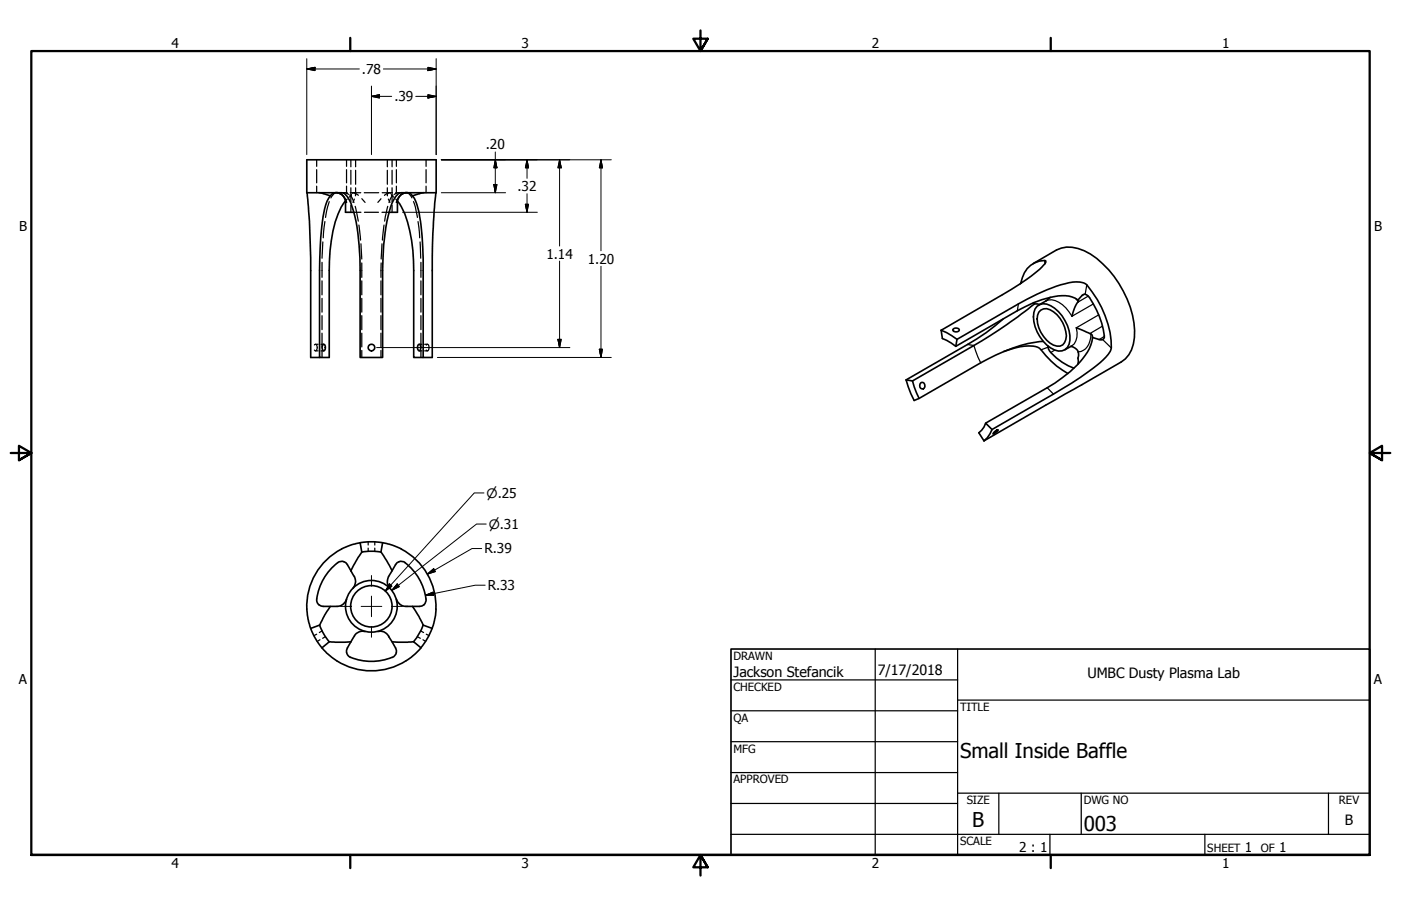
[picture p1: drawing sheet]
<svg xmlns="http://www.w3.org/2000/svg" width="432mm" height="279mm" viewBox="0 0 432 279" stroke-linecap="round" stroke-linejoin="round" font-family="sans-serif">
<!-- layer: Visible (ANSI) -->
<g fill="none" stroke="#000" stroke-width=".51">
<path d="M94.6 49.3h39.8v10.1h-10.7a2.83 2.83 0 0 0-2.4 2.2 41.1 41.1 0 0 0-3.1 14.1l-.3 7.7v26.8h-6.9v-26.8a58.7 58.7 0 0 0-2.9-20.8 4.7 4.7 0 0 0-2.8-3.2h-10.7zM94.6 59.4l.8 8.9 .4 11.3v30.6h2.7M103.9 59.4l.6 .2a3.6 3.6 0 0 1 2.3 2.8M103.9 59.4h-.2a2.23 2.23 0 0 0-1.9 1l-3.5-1M103.9 59.4a3 3 0 0 1 2.6 3v3.1h2.5M125.1 59.4l-.6 .2a3.6 3.6 0 0 0-2.3 2.8M125.5 59.4l1.1 .4 .5 .6 3.6-1M125.5 59.4a3 3 0 0 0-3 3v3.1h-2.6M134.4 59.4l-.6 5.8-.5 10.5-.1 34.5h-2.8v-26.8a71.1 71.1 0 0 0-1.9-20.2l-.8-2-.6-.8M101.8 60.4a19.8 19.8 0 0 0-2.6 9.4l-.5 6.7-.2 6.9v26.8h3v-26.8a39.6 39.6 0 0 1 4.3-20.5l.6-.9M122.5 62a19.8 19.8 0 0 1 3.8 9.2 53.2 53.2 0 0 1 1.2 12.2v26.8h2.9M309.1 98.4l-1.2 1a55.9 55.9 0 0 1-9.7 6.8l-18.9 11"/>
<path d="M314.6 87.4a7.7 7.7 0 0 1 7.3-7.1l.4 .2a7.7 7.7 0 0 1-3.5 3.9l-7.1 4.9-21.6 12.6M318.5 81.3l7.1-4.2a10.5 10.5 0 0 1 10.5 1.3 31.5 31.5 0 0 1 13.6 23.5 10.2 10.2 0 0 1-4.1 9.7l-42.3 24.4M318.5 93.3l.3 .4 1.6 .2M318.8 93.7l-4 3.1a132.5 132.5 0 0 1-14.6 9.8l-19 10.9M319.7 94.4a3.4 3.4 0 0 1 4.1-.1 12.3 12.3 0 0 1 6 10.7 3.2 3.2 0 0 1-4.7 2.9 11.8 11.8 0 0 1-6.5-11.5l.4-1.2zM320.2 96.3a2.9 2.9 0 0 1 4.5-.2 9.4 9.4 0 0 1 3.8 8.6 2.44 2.44 0 0 1-3.8 1.7 9.4 9.4 0 0 1-4.9-9.2zM323.7 91.7l-1.4 1.1-2.1 1.2M330.4 97.5a13.4 13.4 0 0 1 2-4.8l-.2-.2 1.3-1.4a1.38 1.38 0 0 1 2.3 .7 26.6 26.6 0 0 1 4.6 12.3 1.09 1.09 0 0 1-1.6 .6l-2.1-.6M332.2 92.5a9.9 9.9 0 0 0-8.4-.8 36.5 36.5 0 0 0-10.2 4.1l-19 11M99.6 106.2a1.05 1.05 0 0 1 .8 1 1.05 1.05 0 0 1-.6 1l-.5-1zM128.8 106.4l.4-.2a1.38 1.38 0 0 1 0 2l-.5-.6zM279.3 117.2l1.9 .3"/>
<path d="M281.2 117.5l2.1 5.4M283.7 118.2a.92 .92 0 0 1 1.3 .1 .92 .92 0 0 1-.1 1.3 .92 .92 0 0 1-1.3-.1 .92 .92 0 0 1 .1-1.3zM290.1 101.9l1.6 .7 3.3 2M290.1 101.9l.3 2.5 1.4 .6 2.8 1.8M293.9 101.3l.7-.1 .8 .1a.46 .46 0 0 1 .3 .5 .46 .46 0 0 1-.3 .4l-.8 .2-.7-.2-.3-.5zM295 104.6l18.9-10.9a52.9 52.9 0 0 1 16.7-6.7 4.9 4.9 0 0 1 6 3 27.8 27.8 0 0 1 5.8 17.8 19.5 19.5 0 0 1-6.7 6.6l-5.4 3.8-5.6 3.3-18.9 11M295 104.6l-.4 2.2M309.4 108.4l1.7-.6a11.7 11.7 0 0 1 9.3-.4l.5 .5a27 27 0 0 0 8.2 7.3M321.6 105.3a44.3 44.3 0 0 0-19.3 6.6l-19 11-1.6 .6-1-2.1-1.4-4.2M323 106.7v.4a5.4 5.4 0 0 0 2.6 3.3l1.7 1.3 3.7 1.8M330 106.8a2.54 2.54 0 0 1 2.2 3.6v1.9M330.3 106.7l-2.1 1.2"/>
<path d="M331.7 101.1l4.2 1.8a1.02 1.02 0 0 1 .8 1.2M336.7 104.1a15 15 0 0 1-4.8 8.5 48.1 48.1 0 0 1-9.1 7l-19 10.9 2 2M303.8 130.5l-.5 1.2-1.6 1.8 1.6 2.5M305.8 132.5l-1.5 2.5-1 1M306.6 133.1l1.1-.5-1.6 1.3zM105.3 169.3a19.9 19.9 0 0 0-9.5 24.5M108.1 176l1.3 2.3a2.99 2.99 0 0 1-.6 3.1M108.1 176l-1-1.9a2.26 2.26 0 0 0-3.9 .1 17 17 0 0 0-5.6 10.5M111 167.4l-2.9 .7-2.8 1.2M111 167.4l.5 2.9-1.1 1.5-2.3 4.2M111 167.4a19.9 19.9 0 0 1 6.9 0M111.5 170.2a17 17 0 0 1 5.9 0"/>
<path d="M117.9 167.4l2.9 .7 2.9 1.2M117.9 167.4l-.5 2.8 1.7 2.5 1.7 3.3M123 173.2l-.6 .3-.5 .6-2.3 4.2a2.99 2.99 0 0 0 .6 3.1M123 173.2h1.2l.7 .3M123.7 169.3a20.1 20.1 0 0 1 9.5 24.5l-2.8-1M124.8 173.5a17 17 0 0 1 6.5 11.2M95.8 193.8a19.9 19.9 0 0 0 3.4 6M97.6 184.7l.1 .8 .6 1M98.5 192.8l-2.7 1M98.5 192.8a17 17 0 0 0 2.9 5.1M101.8 187l-1.7 2.7-1.6 3.1M106.8 184.8a3.2 3.2 0 0 1-3.3 2.2h-3.9l-1.3-.5"/>
<path d="M108.1 197.9h-6.6l-2.2 1.9M108.1 197.9l-1 1.9-.3 1.4M112.5 194.8a3.1 3.1 0 0 0-3.5 1.7l-.9 1.4M116.5 194.8a3 3 0 0 1 3.5 1.7l1.9 3.3 .3 1.4M120.8 197.9h6.7l2.2 1.9a19.9 19.9 0 0 1-30.4 0M122.2 184.8a3.2 3.2 0 0 0 3.3 2.2h3.8l1.4-.5M127.1 187l2.1 3.2 1.2 2.6M130.4 192.8a17 17 0 0 1-2.9 5.1M131.3 184.7l-.2 1.2-.5 .6M133.2 193.8a19.9 19.9 0 0 1-3.5 6M106.8 201.3l.3 .7a10.3 10.3 0 0 0 6.3 1.9l4.3-.3 3.2-.9M122.1 201.3l-.5 1-.7 .4"/>
<circle cx="114.5" cy="107.2" r="1.03"/>
<circle cx="114.5" cy="187" r="6.4"/>
<circle cx="114.5" cy="187" r="8"/>
</g>
<!-- layer: Hidden (ANSI) -->
<g fill="none" stroke="#000" stroke-width=".38">
<path d="M97.6 49.3v2M97.6 52.3v4.1M97.6 57.4v2M103.8 59.4a2.24 2.24 0 0 0-1.8 1.6M105.3 59.4h.2M105.7 59.4h1.3M106 59.4l.4 .1M106.7 59.6l.4 .1M106.8 57.4v2.2M106.8 49.3v2M106.8 52.3v4.1M106.9 59.6l.2 .1"/>
<path d="M107.1 59.7l.3 .2M107.9 59.4h3.3M108.1 49.3v2.1M108.1 52.5v4.3M108.1 57.9v4.3M109 59.4l-.4 .2M109.6 49.3v2.1M109.6 52.5v4.3M109.6 57.9v2.2M112.3 59.4h4.4M117.8 59.4h3.2M119.4 49.3v2.1"/>
<path d="M119.4 52.5v4.3M119.4 57.9v2.2M119.9 59.4l.4 .2M120.8 49.3v2.1M120.8 52.5v4.3M120.8 57.9v4.3M121.9 59.7l-.4 .2M122 59.4h1.3M122 59.6l-.1 .1M122.2 57.4l-.1 2.2M122.2 49.3v2M122.2 52.3v4.1"/>
<path d="M122.2 59.6l-.3 .1M123 59.4l-.4 .1M123.4 59.4h.3M125.2 59.4a2.06 2.06 0 0 1 1.7 1.6M131.3 49.3v2M131.3 52.3v4.1M131.3 57.4v2M99.5 74.6l-.2 5M100.1 68.3l-.5 5M101.5 62.2l-1.2 4.9M107 61.4l-.6 .6M107.8 60.1l.3 .3"/>
<path d="M108.1 60.4l1 2.1M108.1 60.4l-.5 .4M108.1 63.3v2.2M108.3 60l-.2 .4M109 65.5h2.3M109.2 61.4l-.4 1M109.5 63.6l.9 4.6M110.4 60.3l-1.2-.9 .3 .4v.6M110.6 69.4l.5 4.6M111.3 75.2l.2 4.7M111.5 61.3l1 1.1M112.3 65.5h4.3"/>
<path d="M117.4 61.3l-.9 1.1M117.7 75.2l-.2 4.7M117.7 65.5h2.2M118.4 69.4l-.5 4.6M118.5 60.3l1.3-.9-.4 1M119.5 63.6l-.9 4.6M119.7 61.4l.5 1M120.6 60l.2 .4 .4-.3M120.8 63.3v2.2M121.4 60.8l-.6-.4-.9 2.1M122 61.4l.5 .6M127.4 62.2l.6 1.6 .7 3.3"/>
<path d="M128.8 68.3l.5 5M129.5 74.6l.2 5M99.3 80.9v4.6M99.3 86.6v4.3M99.3 92v4.3M99.3 97.3v4.4M111.5 81.1v4.4M111.5 86.6v4.3M111.5 92v4.3M111.5 97.3v4.4M117.4 86.6v4.3M117.4 92v4.3"/>
<path d="M117.4 97.3v4.4M117.5 81.1l-.1 4.4M129.7 80.9v4.6M129.7 86.6v4.3M129.7 92v4.3M129.7 97.3v4.4M96.9 106.4l.1-.2a.98 .98 0 0 1 .8 1 .98 .98 0 0 1-.8 .9l-.1-.2M97.2 108.2h.8M97.2 106.2h.8M98.9 108.2h.9M98.9 106.2h.9M99.3 102.7v4.3"/>
<path d="M99.3 108.1v2.1M111.5 102.7v4.3M111.5 108.1v2.1M117.4 102.7v4.3M117.4 108.1v2.1M129.2 108.2h.8M129.2 106.2h.8M129.7 102.7v4.3M129.7 108.1v2.1M130.9 108.2h.9M130.9 106.2h.9M131.4 106.4l.4-.2a1.38 1.38 0 0 1 0 2l-.4-.3"/>
<path d="M113.5 167.1v1M113.5 169v1M115.5 167.1v1M115.5 169v1M97.6 195.6l-.8 .4M98.6 197.3l-.8 .5M99.3 194.6l-.9 .5M100.3 196.3l-.9 .5M128.7 196.3l.8 .5M129.7 194.6l.9 .5M130.4 197.3l.8 .5M131.4 195.6l.8 .4"/>
</g>
<!-- layer: Visible Narrow (ANSI) -->
<g fill="none" stroke="#000" stroke-width=".38">
<path d="M313.9 93.7l-.3 2.1M321.9 80.3l.2 1M322.3 92.8a5.4 5.4 0 0 1 6.2 2.2l1.9 2.5 6.6-3.8M331.5 92l.8 1M334.2 90.7l-.7 .4M335 87.8l-.5 2.9M335.4 91.3l-3.2 1.9M338.6 97.1l-6.9 4a5.2 5.2 0 0 1-1.4 5.6M298.2 106.2l2 .4 2.1 5.3M322.8 119.6l1.9 1.9M323 107.1l-2.1 .8M325.1 107.9l-1.3 .8"/>
<path d="M336.2 103a5.4 5.4 0 0 1-3 5.4l-.9 .1M339.8 100.6l-3.9 2.3M339.9 104.7l2.6 2.6M340.4 103.8l-1.6 .9"/>
</g>
<!-- layer: Border (ANSI) -->
<path d="M107.9 11.7v4M215.9 9.4v6.3l-2.2-3.8h4.4l-2.2 3.8 2.2-3.8M323.8 11.7v4M3.3 139.7h6.4l-3.9-2.2v4.4l3.9-2.2-3.9 2.2M428.5 139.7h-6.4l3.9-2.2v4.4l-3.9-2.2 3.9 2.2M9.7 263.7v-248h412.4v248h-412.4h412.4M107.9 263.7v4M218.1 267.5l-2.2-3.8 2.2 3.8h-4.4l2.2-3.8v6.3M323.8 263.7v4" fill="none" stroke="#000" stroke-width=".7"/>
<!-- layer: Title (ANSI) -->
<g fill="none" stroke="#000" stroke-width=".38">
<path d="M225.3 209.7h69.8M225.3 219.2h69.8M269.7 200.2v63.5M295.1 215.9h127M295.1 200.2v63.5M225.3 228.7h69.8M225.3 238.3h69.8M225.3 257.3h196.8M225.3 247.8h69.8M295.1 244.6h127M307.8 244.6v12.7M323.6 257.3v6.4"/>
<path d="M333.2 244.6v12.7M371.3 257.3v6.4M409.4 244.6v12.7"/>
</g>
<path d="M225.3 200.2h196.8v63.5h-196.8z" fill="none" stroke="#000" stroke-width=".51"/>
<!-- layer: Dimension (ANSI) -->
<g fill="none" stroke="#000" stroke-width=".31">
<path d="M94.6 18.1v29.6M134.4 18.1v29.6M94.6 21.3l2.5-.5v1zM94.6 21.3h16.1M114.5 29.7l2.5-.5v1zM114.5 29.7h6.2M114.5 26.5v21.2M118.2 21.3h16.2M128.1 29.7h6.3M131.9 20.8l2.5 .5-2.5 .5zM131.9 29.2l2.5 .5-2.5 .5zM136 59.4h19.8"/>
<path d="M136 49.3h52.4M152.2 56.9h1l-.5 2.5zM152.7 49.3l.5 2.5h-1zM152.7 46.9v12.5M162.4 49.3l.5 2.5h-1zM162.4 49.3v5.7M162.4 59.8v5.7M172.5 49.3l.5 2.5h-1zM172.5 49.3v26.6M185.2 49.3l.5 2.5h-1zM185.2 49.3v28M124.1 65.5h41.5"/>
<path d="M161.9 63h1l-.5 2.5zM172.5 80.5v26.7M185.2 82.1v28.1M116.1 107.2h59.5M134.8 110.2h53.6M172 104.6h1l-.5 2.6zM184.7 107.7h1l-.5 2.5zM149.2 152h-3l-27.5 30.3M131.8 177l1.9-1.6 .5 .9zM148.5 169.2h-3l-13.7 7.8M149.9 161.6h-3l-26.1 20.5M120.1 180.1l.7 .7-2.1 1.5z"/>
<path d="M122.4 180.1l.7 .8-2.3 1.2zM131.1 183.6l2.4-1 .2 1zM149.5 180.5h-3l-15.4 3.1"/>
</g>
<g fill="#000" stroke="#000" stroke-width=".31">
<path d="M94.6 21.3l2.5-.5zM94.6 21.3l2.5-.5v1zM114.5 29.7l2.5-.5zM114.5 29.7l2.5-.5v1zM131.9 21.8l2.5-.5zM131.9 20.8l2.5 .5-2.5 .5zM131.9 30.2l2.5-.5zM131.9 29.2l2.5 .5-2.5 .5zM152.2 56.9l.5 2.5zM152.2 56.9h1l-.5 2.5zM152.7 49.3l.5 2.5zM152.7 49.3l.5 2.5h-1z"/>
<path d="M162.4 49.3l.5 2.5zM162.4 49.3l.5 2.5h-1zM172.5 49.3l.5 2.5zM172.5 49.3l.5 2.5h-1zM185.2 49.3l.5 2.5zM185.2 49.3l.5 2.5h-1zM161.9 63l.5 2.5zM161.9 63h1l-.5 2.5zM172 104.6l.5 2.6zM172 104.6h1l-.5 2.6zM184.7 107.7l.5 2.5zM184.7 107.7h1l-.5 2.5z"/>
<path d="M131.8 177l1.9-1.6zM131.8 177l1.9-1.6 .5 .9zM120.1 180.1l-1.4 2.2zM120.1 180.1l.7 .7-2.1 1.5zM122.4 180.1l-1.6 2zM122.4 180.1l.7 .8-2.3 1.2zM131.1 183.6l2.4-1zM131.1 183.6l2.4-1 .2 1z"/>
</g>
<!-- layer: Center Mark (ANSI) -->
<path d="M114.5 177.5v3.3M105 187h3.3M111.3 187h6.4M114.5 183.8v6.4M114.5 193.2v3.3M120.6 187h3.4" fill="none" stroke="#000" stroke-width=".31"/>
<g font-size="6.3">
<text x="295.9" y="233.7">Small Inside Baffle</text>
<text x="299.7" y="255.1">B</text>
<text x="334" y="256.4">003</text>
</g>
<g font-size="4.4">
<text x="226.1" y="208.9">Jackson Stefancik</text>
<text x="270.5" y="208.2">7/17/2018</text>
<text x="335.2" y="209.2">UMBC Dusty Plasma Lab</text>
<text x="414.5" y="254.4">B</text>
</g>
<g font-size="4.2">
<text x="52.8" y="14.7">4</text>
<text x="160.8" y="14.7">3</text>
<text x="268.7" y="14.7">2</text>
<text x="376.7" y="14.7">1</text>
<text x="111.6" y="22.8">.78</text>
<text x="121.5" y="31.2">.39</text>
<text x="149.7" y="46">.20</text>
<text x="159.5" y="58.9">.32</text>
<text x="5.9" y="71.4">B</text>
<text x="423.5" y="71.4">B</text>
<text x="168.4" y="79.8">1.14</text>
<text x="181.2" y="81.3">1.20</text>
<text x="149.3" y="170.7">R.39</text>
<text x="150.3" y="182">R.33</text>
<text x="5.8" y="211.1">A</text>
<text x="423.4" y="211.1">A</text>
<text x="314.1" y="262.9">2 : 1</text>
<text x="383.7" y="262.8">1</text>
<text x="394.2" y="262.8">1</text>
<text x="52.8" y="267.7">4</text>
<text x="160.8" y="267.7">3</text>
<text x="268.7" y="267.7">2</text>
<text x="376.7" y="267.7">1</text>
</g>
<g font-size="4">
<text x="150" y="153.5">⌀.25</text>
<text x="150.7" y="163.1">⌀.31</text>
</g>
<g font-size="3.5">
<text x="226.1" y="203.5">DRAWN</text>
<text x="226.1" y="213">CHECKED</text>
<text x="295.9" y="219.2">TITLE</text>
<text x="226.1" y="222.6">QA</text>
<text x="226.1" y="232.1">MFG</text>
<text x="226.1" y="241.6">APPROVED</text>
<text x="297.9" y="248">SIZE</text>
<text x="334" y="248">DWG NO</text>
<text x="412.7" y="247.9">REV</text>
<text x="295.9" y="260.7">SCALE</text>
<text x="372.1" y="262.8">SHEET</text>
<text x="388.6" y="262.8">OF</text>
</g>
</svg>
